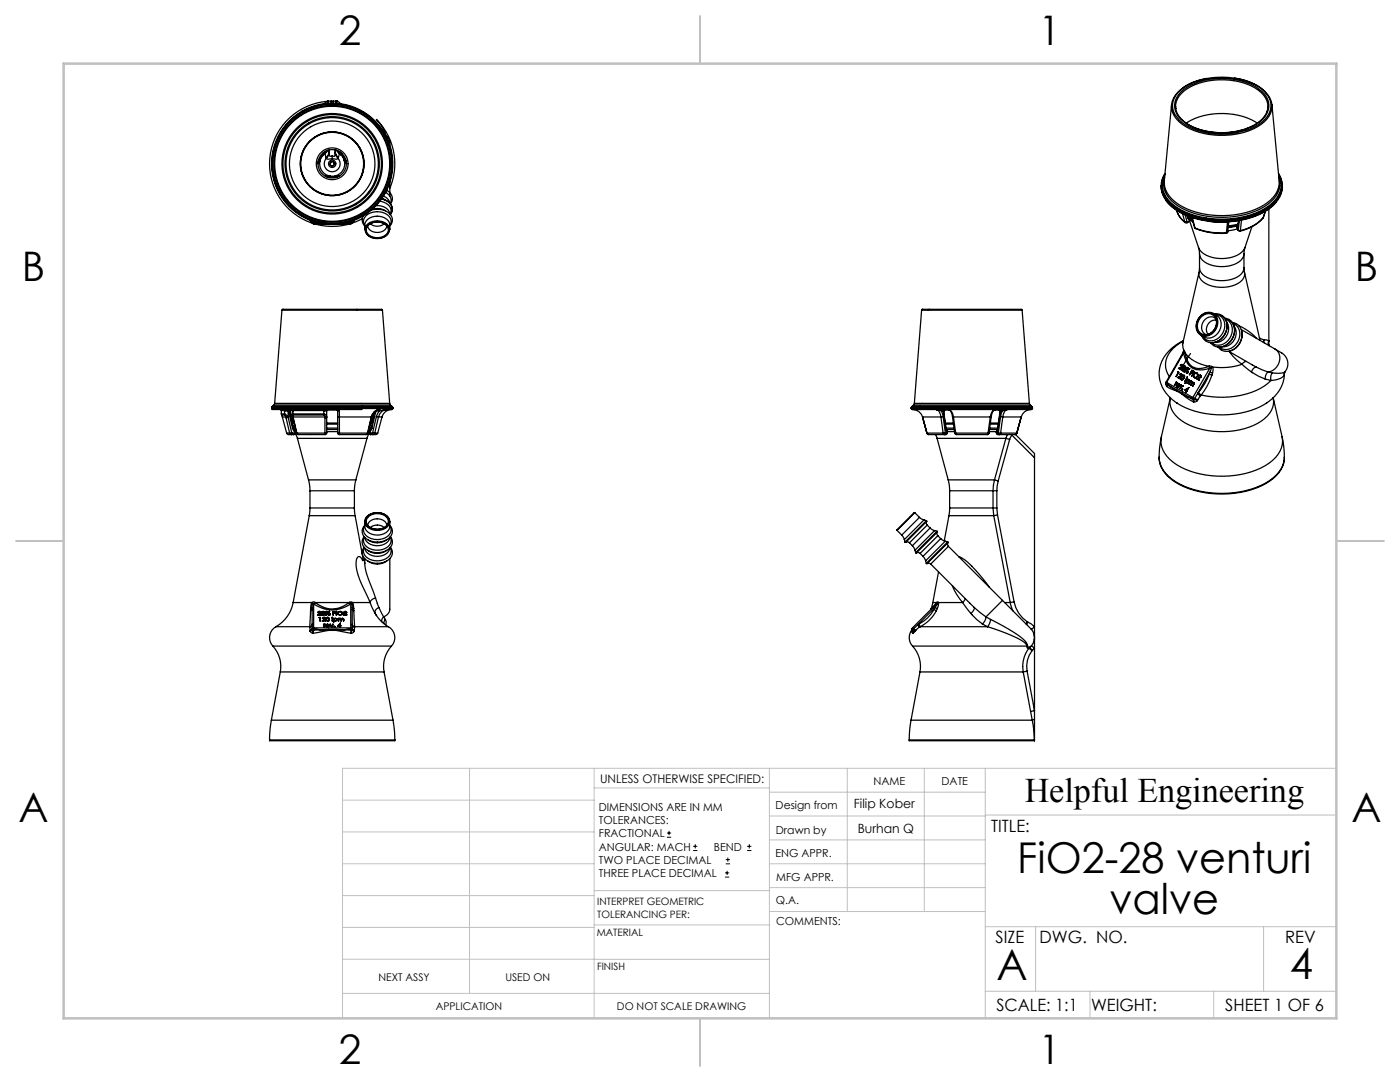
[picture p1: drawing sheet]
<svg xmlns="http://www.w3.org/2000/svg" width="279mm" height="216mm" viewBox="0 0 279 216" stroke-linecap="round" stroke-linejoin="round" font-family="sans-serif">
<g fill="none" stroke="#000" stroke-width=".2">
<path d="M133.1 167.1h.8M133.1 166.2h.8M133.5 165.8v.8M138.3 169.7h.9M138.3 168.9h.9M138.8 168.5v.8M144.7 175h.8M144.7 174.2h.8M144.8 172.4h.9M144.8 171.5h.9M145.1 173.8v.8M145.3 171.1v.8"/>
<path d="M149.1 169.7h.9M149.1 168.9h.9M149.5 168.5v.8"/>
</g>
<g fill="none" stroke="#c0c0c0" stroke-width=".2">
<path d="M68.4 159.7h50.2M93.7 153.3v44.9M118.6 153.3v49.9M118.6 157.2h34.9M153.5 153.3v49.9M153.5 158.1h43.1M169.1 153.3v28.6M184.5 153.3v28.6M196.6 153.3v49.9M266.7 153.3h-198.3v49.9M68.4 178.7h50.2M68.4 172.4h50.2"/>
<path d="M68.4 166h50.2M118.6 177.7h35.1M153.5 167.6h43.1M153.5 162.8h43.1M153.5 172.4h43.1M153.5 177.1h43.1M196.6 162.6h70.1M68.4 198.2h85.1M68.4 185.1h50.2M68.4 191.4h50.2M118.6 191.4h34.9M118.6 184.6h35.1"/>
<path d="M153.7 181.9h42.9M196.6 197.8h70.1M196.6 184.9h70.1M206.7 184.9v12.9M217.5 197.8v5.4M242.2 197.8v5.4M252.2 184.9v12.9"/>
</g>
<path d="M139.7 3.2v9.5M3.2 107.9h9.5M266.7 107.9h9.5M139.7 203.2v9.5" fill="none" stroke="#c0c0c0" stroke-width=".25"/>
<path d="M12.7 12.7h254v190.5h-254z" fill="none" stroke="#c0c0c0" stroke-width=".5"/>
<g fill="none" stroke="#000" stroke-width=".25">
<path d="M235.2 18.3a12.8 12.8 0 0 1 10-2.8 11.4 11.4 0 0 1 7.1 2.7 3.8 3.8 0 0 1-.6 6.3 14.7 14.7 0 0 1-15.8-.1 3.8 3.8 0 0 1-.7-6.1zM235.6 18.4a12.9 12.9 0 0 1 10.7-2.6 9 9 0 0 1 6.5 3.6 3.7 3.7 0 0 1-1.4 4.9 14.2 14.2 0 0 1-14.6 .4 4.2 4.2 0 0 1-2.3-4.4l.6-1.3zM236 17.6a4.9 4.9 0 0 0-2.2 3.3M240.8 15.6a11.1 11.1 0 0 0-4.7 1.9M246.5 15.6a10.7 10.7 0 0 1 5.6 2.3M252.1 17.9a4.4 4.4 0 0 1 1.7 3M63.6 32.2l-.1 .3M63.6 32.2l-.1 .1M63.9 32l-.3 .2M63.9 32.1l-.4 .5M64.4 30.6l-.3 .8-.6 .7M64.5 30.5l.1 .1"/>
<path d="M64.6 30.6l-.1 .3M64.6 30.6l-.2 .5M64.7 30.4l-.1 .2M64.8 30.3l-.2 .6M64.8 30.6a2.5 2.5 0 0 0-.4 3.7 2.5 2.5 0 0 0 3.8 0 2.5 2.5 0 0 0-.5-3.7M64.8 30.6l.3 .8M65 30.2l-.2 .4M65.1 31.4v.2M65.1 35.2h.3M65.1 31.6a1.59 1.59 0 0 0 .1 2.2 1.59 1.59 0 0 0 2.2 0 1.59 1.59 0 0 0 0-2.2M65.1 31.6l.3 .2 .9-.1M65.3 20.2a12.5 12.5 0 0 0-11.4 11 12.5 12.5 0 0 0 8.5 13.4"/>
<path d="M65.3 20.2l-.5 .5M65.4 35.2l-.1 .1M65.4 30l-.6 .6M65.5 20.2h.6M65.5 20.2l-.2 .4M65.5 20.2h-.2M65.5 20.2v.4M65.6 35.1l-.7 .1M65.7 35.1l-.3 .1M65.7 30a1.89 1.89 0 0 1-.6 1.4M65.7 29.9v.1M65.7 30v.5"/>
<path d="M65.7 30.5l-.2 .6-.4 .5M65.7 30.5l.1 .5a.33 .33 0 0 0 .5 .1M65.9 35.1l-.5 .1M66 33h.6M66.1 20.2h.4M66.1 20.2v.4M66.1 32.3l-.2 .5M66.3 31.1v.6M66.4 32.3l.3 .5M66.5 20.2h.6M66.5 20.2v.4M66.9 30.5l.2 .6 .3 .5"/>
<path d="M66.9 30.5l-.1 .7-.5-.1M66.9 30a1.89 1.89 0 0 0 .6 1.4M66.9 30v.5M66.9 29.9v.1M66.9 35.1l.3 .1zM67 35.1l.7 .1M67.1 20.2h.2M67.1 20.2l.2 .4M67.1 20.2v.4M67.1 35.3l-.8-.1-.9 .2M67.1 30l.6 .6M67.2 35.2l.1 .1"/>
<path d="M67.3 20.2l.4 .2 .2 .4M67.3 20.2h.1M67.4 31.6l-.2 .2-.9-.1M67.5 31.4l-.1 .2M67.5 30.2l.2 .4M67.6 35.2h-.4M67.7 30.6l-.2 .8M67.8 30.3l.2 .6M67.9 20.6l.1 .1M67.9 30.3l.1 .3M68 30.6l.1 .3M68 30.5v.1"/>
<path d="M68.2 30.6l.3 .8 .5 .7M68.6 31.9l.4 .3M68.7 32l.3 .2M68.7 32.1l.4 .5M69 32.2l.1 .2M69 32.2l.1 .1M73.6 38.4h-.1M76.1 39.7a2.19 2.19 0 0 1 2.1 2.6l-.3 .5M76.2 39.7a2.03 2.03 0 0 1 1.8 2.7l-.2 .3M76.2 39.6l.8 .3M76.5 39.1l.5 .3a1.65 1.65 0 0 1 .8 1.1M77 38.4a1.67 1.67 0 0 1 .9 2.2"/>
<path d="M77 27l.1 .1a1.74 1.74 0 0 1 .7 1.8M77 27.1a6.9 6.9 0 0 0-1.9-3.3 12.5 12.5 0 0 1 2.7 13.8M77.2 38a1.77 1.77 0 0 1 .7 2.7M77.8 36.4v2.7M231.7 37.1a5.7 5.7 0 0 0 3.1 4.8 18.5 18.5 0 0 0 18.5-.3 5.6 5.6 0 0 0 2.6-4.5M232.2 36.9v.1M232.4 35.3a4.6 4.6 0 0 0 2 5.3 16.9 16.9 0 0 0 13.2 2.4 10.2 10.2 0 0 0 7.5-4.6 4 4 0 0 0 .1-3.1M232.5 34.8a4.6 4.6 0 0 0 1.7 6.1 17.9 17.9 0 0 0 15.4 2 8.8 8.8 0 0 0 5.9-4.7 4.1 4.1 0 0 0-.3-3.4M232.5 34.7a4.5 4.5 0 0 0 1 5.8 16.3 16.3 0 0 0 13 3.2 12.3 12.3 0 0 0 8.5-4.2 4.3 4.3 0 0 0 .2-4.8M232.5 34.6a4.5 4.5 0 0 0-.8 2.5M233.8 20.9l-1.4 15.1a5.3 5.3 0 0 0 2.8 4.8 17.7 17.7 0 0 0 17 .1 5.5 5.5 0 0 0 3.1-4.7l-1.5-15.3M233.8 20.9a4.8 4.8 0 0 0 2.9 4.4 15.3 15.3 0 0 0 15-.5 4.5 4.5 0 0 0 2.1-3.9"/>
<path d="M234.6 21.2v.5M234.6 21.2a4.8 4.8 0 0 1 3.1-3.9 14.2 14.2 0 0 1 13.5 .7 4.1 4.1 0 0 1 1.8 3.2M234.6 21.2l.1 .4M234.6 21.7h.1M236.7 24.6a14 14 0 0 1 14.2 0M253 21.2a4.5 4.5 0 0 1-2.7 3.8 14.4 14.4 0 0 1-13.5-.4 4.3 4.3 0 0 1-2.1-3M253 21.2v.1M255.2 34.6a4.5 4.5 0 0 1-.9 6 16.3 16.3 0 0 1-13 3.3 12.5 12.5 0 0 1-8.7-4.2 4.6 4.6 0 0 1-.9-2.6M61.9 43.9v.1M61.9 44l.4 .4M61.9 44l.4 .3M62.1 44l.2 .4"/>
<path d="M62.2 44.1l.1 .2M62.3 44.3h.1M62.3 44.3v.1M62.3 44.3l.3 .3M62.3 44.3l.3 .2M62.3 44.1v.2M62.3 44.4l.3 .2M62.6 44.6l.6 .1M62.6 44.5v.1M62.6 44.2v.3M62.6 44.6l1.9 .1M62.6 44.5h1.3"/>
<path d="M62.6 44.6h.1M62.7 44.7a12.5 12.5 0 0 0 7.1 0M63.7 44.7h1.7M64.3 44.6h-.4l.5 .1M68.7 44.6l-.5 .1M68.7 44.5h1.3M68.9 44.7h-1.3M70 44.5v.1M70 44.2v.3M70 44.6l-1.9 .1M70 44.6h.1M70 44.6l-.6 .1"/>
<path d="M70.3 44.4l-.3 .2M70.3 44.3l-.3 .2M70.3 44.1v.2M70.3 44.3v.1M70.3 44.3h.1M70.4 44.1l-.1 .2M70.5 44l-.2 .4M70.7 44l-.4 .4M70.7 44l-.4 .3M70.7 43.9v.1M72.3 43.6l-2.1 1M72.5 43.1a1.62 1.62 0 0 0 .3 2"/>
<path d="M72.8 45a1.68 1.68 0 0 1 1.1-2.5 3.1 3.1 0 0 1 4.1 1.4v.6l-.2 .5M73.3 43.8a2.98 2.98 0 0 1 4.4 .6l.1 1.4a2.36 2.36 0 0 0-3-1.7 2.04 2.04 0 0 0-2 1.7 2.19 2.19 0 0 1 .5-2zM73.4 44.9a2.86 2.86 0 0 1 4.2 .6 1.74 1.74 0 0 1-1.9 2.1 2.2 2.2 0 0 1-2.8-1.8zM73.4 45.1a2.09 2.09 0 0 0 3.5 .6l.3-.6M73.4 45a2.73 2.73 0 0 1 4.1 .5 1.83 1.83 0 0 1-2 2 2.14 2.14 0 0 1-2.5-1.7zM73.5 45a2.59 2.59 0 0 1 4 .6 1.96 1.96 0 0 1-2.6 1.8 1.6 1.6 0 0 1-1.7-2.1zM73.9 44.6a2.15 2.15 0 0 0 2.8 0M74.1 41.9a3.5 3.5 0 0 1 4.1 1.5 1.66 1.66 0 0 1-.4 1.7M74.3 41.7l1.5-.1 1.2 .5M75.1 41a2.37 2.37 0 0 1 2.7 1.7M75.8 40.2a2.17 2.17 0 0 1 2.2 2.2l-.1 .4M232.7 40.1a12.1 12.1 0 0 0 8.4 4 16.8 16.8 0 0 0 12.7-2.8l.9-.9"/>
<path d="M234.8 42l.5 1.1 1.2 1.2M235 42.4l.4 .8 1.1 1.2M236 42.6l.5 1.7M236.5 44.3l.1 .2 .3-.1M236.5 42.9l.4 1.4M236.9 44.3h.1M236.9 44.3h-.4M236.9 43l.1 .5M237 44.3l-.1 .1M237 43.5l.2 .3M237.1 43.1l.1 .3 .8 .5M237.2 43.4v.4"/>
<path d="M237.2 43.4l-.1-.1-.1 .2M237.2 43.4l.2 .1M237.2 43.3l.2 .2M237.2 43.2l.7 .4M237.2 43.8l.2 .1M237.3 44.2l-.4 .2M237.3 44.1v.1M237.3 44.1l-.3 .2M237.4 43.5h.1M237.4 43.5v.4M237.4 44.1l1.8 5.3M237.4 44l-.1 .1"/>
<path d="M237.4 43.9v.1M237.5 43.7h.1M237.5 43.7l-.1 .2M237.5 43.8l-.2 .4M237.5 43.8l-.1 .2M237.5 43.8l.6 .5M237.5 43.7v.1M237.6 43.7l.4 .2M237.8 43.4l.6 2M237.9 43.4l.6 2.1M238.4 45.4l.2 .2M238.4 45.4l.1 .1"/>
<path d="M238.5 45.5a14.4 14.4 0 0 0 6.2 1M238.5 45.5l.1 .1M238.6 45.6a13.9 13.9 0 0 0 6.1 1M239.2 49.4l.2 1.2M239.2 49.4a4 4 0 0 0 3.5 2.1 6.3 6.3 0 0 0 5.4-1.5l.4-.6M239.3 54.4a2.29 2.29 0 0 0 1.8 2.4 6.7 6.7 0 0 0 6.8-.9 1.7 1.7 0 0 0 .5-1.5M239.3 54.4l-3.2 13.9M239.4 53.4l-.1 .9M239.4 50.6a2.96 2.96 0 0 0 2.8 2.4 5.8 5.8 0 0 0 5.8-1.5l.3-.9M239.4 53.4a2.96 2.96 0 0 0 2.8 2.4 5.8 5.8 0 0 0 5.8-1.5l.3-.9M239.4 50.6v2.8M241.3 44.2l1.8 .1h1.9"/>
<path d="M244.7 46.5v.1M245 44.3l-.3 2.2M245 46.3l-.3 .3M245 46.3l-.3 .2M245.2 44.3h-.2M245.2 44.3l-.2 2M246.9 45.4h.1M246.9 45.4l.1 .3M246.9 45.4l.1 .2M246.9 45.3v.1M247 45.6v.1M247 45.6l.1 .3"/>
<path d="M247 45.7l.1 .2M247 45.1l-.1 .2M247 45.1l-1.9 .3M247 45.7l-1.9 .3M247 45.3h-.1M247.1 45l-2 .3M247.1 45l-.1 .1M247.1 45l-.1 .3M247.1 44.9v.1M247.1 45.9h.1M247.1 44.7l-1.9 .4M247.1 45.9l.4 .2"/>
<path d="M247.1 45.9l.4 .1M247.2 44l-.1 1M247.3 44l-.2 1.9M247.8 43.9l-.3 2.1M248.3 50.6v2.8M248.3 53.4l.1 .9M248.4 54.4l3.1 13.5M248.5 49.4l-.2 1.2M249.8 45.2l-1.3 4.2M252.1 43.5a8.2 8.2 0 0 1-4.6 2.6v-.1M252.1 43.4a8.4 8.4 0 0 1-4.6 2.6M252.1 43.4v.1"/>
<path d="M252.1 43.3v.1M252.5 42.2l-.4 1.2M253.2 41.7v27.2M56.3 61.9l.2-.2h19.6l.2 .2M56.3 61.9h20M56.3 61.9l-1.5 18.6M76.3 61.9l1.5 18.6M183.9 61.9h20.1M183.9 61.9l-1.4 18.6M184.1 61.7l-.2 .2M184.1 61.7h19.7M203.8 61.7l.2 .2"/>
<path d="M204 61.9l1.4 18.6M232.7 76.4l.1 .1M232.7 76.4l.1 .3M232.7 76.6l.1 .5M232.7 76.2l.1 .1M232.7 76.2v.2M232.8 76.5v.2M232.8 76.5l.9 .7M232.8 76.7v.4M232.8 76.7l.9 .5M232.8 76.3v.2M232.8 76.3l5.3 3"/>
<path d="M232.8 77.1l2 .9M233.7 77.2l1.1 .6M233.7 77.2l1.1 .8M234.7 76.4v-.2l-.3 .7 .5-.5M234.7 76.4h.3M234.7 76.4h.1M234.8 78l1.1 .6M234.8 77.8v.2M234.8 77.8l1.1 .6M234.8 76.7a.27 .27 0 0 0 0 .4 .27 .27 0 0 0 .4 0h-.2M234.9 76.4h.1M234.9 77l.1 .3"/>
<path d="M235 77.1l.2 .1M235 76.4h-.1M235 76.7h-.2M235 76.5h.3l.1 .3M235 76.5l-.2 .2M235 76.5l.3 .1M235.2 74.3l-.5 .8 .5-.8-.1-.1 .1 .2M235.3 76.6l.1 .2M235.3 76.6v.3M235.3 76.6l-.3 .1 .4 .3M235.4 76.8v.2l-.5-.2 .1 .3M235.5 75.1l-.5 .2 .5 .3-.3-.3"/>
<path d="M235.5 75.1l.1 .1M235.5 77.5h.1M235.6 77.3l.5-.3-.6 .5M235.6 77.3v-.6l-.1 .8M235.6 77.3v.1M235.7 73.3l-.5 .2 .5 .3-.3-.3M235.7 73.3h.1M235.7 74.7l-.3 .1a.24 .24 0 0 1 .4-.2 .24 .24 0 0 1 0 .4M235.7 74.7l.1 .2M235.7 74.7l.2 .1M235.7 74.6h-.1M235.8 75.6l.1 .2"/>
<path d="M235.8 74.9l-.3 .2M235.8 74.9v.1M235.8 75.2l-.1 .4 .1 .2h.3l.2-.3M235.8 75.2l.2-.3h.3l.1 .2-.1 .4M235.8 75.2h.1M235.8 75.7l.1 .1M235.8 75l-.7 .4M235.9 78.6l2.3 1.6M235.9 78.6l1.2 .6M235.9 73.6a.28 .28 0 0 0 .1 .4 .28 .28 0 0 0 .4-.2M235.9 73.6h.1M235.9 75.2l-.1 .5"/>
<path d="M235.9 77.7h.1M235.9 72.8l-.3 .1a.24 .24 0 0 1 .4-.2 .24 .24 0 0 1 0 .4M235.9 72.8l.1 .3M235.9 72.8l.2 .2M235.9 78.4v.2M235.9 78.4l1.2 .8M235.9 72.8h-.1M235.9 73.8l.1 .2M235.9 73.6l.1 .3M236 73.1l-.3 .2M236 73.1h.1M236 77.7v.1"/>
<path d="M236 73.9l.2 .1M236 73.1l-.7 .4M236 77.7h.1M236.1 75.6l-.3 .1M236.1 75.6v.1M236.1 68.3l-.1 .3M236.1 68.3l-.1 .6 .3 1M236.1 73.4l-.2 .2M236.1 73.4l.1 .1M236.1 73.2a.24 .24 0 0 1 .4-.1 .24 .24 0 0 1 .1 .3M236.1 73.2v.2M236.1 73.2h.1"/>
<path d="M236.2 68.1a5.6 5.6 0 0 0-3.6 5.2l.2 .6 .6 1.3M236.2 68a7.6 7.6 0 0 0-4.9 6.9 7.2 7.2 0 0 0 3.6 5.6M236.2 70.2l-3.5 6M236.2 70.5h.1M236.2 70.5l-3.4 5.8M236.2 70.2v.3M236.2 70.2h.1M236.2 73.2l.1 .2M236.2 70.5a3.5 3.5 0 0 0 4 3.3l1.2-.3M236.2 73.4v.1M236.2 73.5l.2 .1M236.2 73.5l.1 .3"/>
<path d="M236.2 73.5l-.3 .1M236.2 75.4l-.1 .2M236.2 75.4l.1 .1M236.2 73.5h-.1M236.3 69.9l-.1 .3M236.3 69.9l-.3 .6M236.3 75l-.4 .2M236.3 75l-.1 .4M236.3 75l.1 .1M236.3 69.9l.2 .4M236.3 69.9h.1M236.3 73.4l.1 .1"/>
<path d="M236.3 73.8l-.3 .1M236.3 73.8h.1M236.4 74.9l-.2 .1M236.4 73.1l.2 .2M236.4 73.1l.1 .3M236.4 73.1l-.2 .1M236.5 77.8l.8-.5-.4 .8zM236.5 70.3l-.3 .2M236.5 70.3h.1M236.5 70.3a7.2 7.2 0 0 0 4.8 2.8M236.5 70.3a3.3 3.3 0 0 0 2.3 3.2l1.3-.1 1.2-.3M236.5 73.4h-.2"/>
<path d="M236.5 73.4h.1M236.5 73.1h-.2M236.6 73.4l-.3 .1 .1 .3M236.6 77.8l.3 .2M236.7 73.4l.2-.1 .2 .2M236.7 73.4l-.1 .1a.19 .19 0 0 0 .1 .2 .19 .19 0 0 0 .3-.1M236.7 73.4v.1M236.7 73.6l.1 .2M236.7 73.5l.1 .2M236.7 76.2a.31 .31 0 0 0 .3 .3 .31 .31 0 0 0 .3-.3M236.7 76.2l.3 .3M236.8 73.7h.1"/>
<path d="M236.8 74.2a.19 .19 0 0 1 .2-.2 .19 .19 0 0 1 .1 .3M236.8 74.2h-.1a.19 .19 0 0 0 .1 .3 .19 .19 0 0 0 .3-.2M236.8 74.2h.1M236.8 78l-.1 .2 .2-.2M236.8 76.1v.1M236.8 74.4l.1 .1M236.8 74.2l.1 .2M236.9 74.4h.1M236.9 73.4l.1 .1M236.9 73.4v.2M236.9 73.4l-.2 .1M236.9 75.2l-.4 1z"/>
<path d="M236.9 76.3l.2 .1M236.9 73.6l-.1 .1M236.9 73.6h.1M237 75.8a.31 .31 0 0 1 .4 0 .31 .31 0 0 1-.1 .4M237 75.8v-.2l-.5 .9 .2-.3M237 75.8h.1M237 73.4h-.1M237 74.1v.2M237 74.1l-.2 .1M237 74.1l.1 .1M237 73.5v.1M237 73.5h.1"/>
<path d="M237 74.3l-.1 .1M237 74.3h.1M237 73.5l.3 .1M237.1 79.2l.9 .3M237.1 79.2l.9 .5M237.1 74.1h-.1M237.1 73.5l.3 .1-1.1 .6 1-.6M237.1 73.5l.3 .1M237.1 77.6l-.3 .3M237.2 77.5l-.6 .4M237.2 75.8l.2 .2M237.2 75.8l.1 .4"/>
<path d="M237.2 75.8a.29 .29 0 0 0-.3 .2 .29 .29 0 0 0 0 .3M237.2 77.3h.1M237.3 73.6h.1M237.3 76.2l-.4 .1M237.3 76.2h.1M237.3 75.8h-.2M237.6 70.6l-1.6 2.5M237.7 76.1v-.1l-.4 .6 .3-.4h.2M237.7 76.1v.1M237.7 76.2h.1M237.8 74.3l-.1 .1M237.8 76.1h.1"/>
<path d="M237.8 76.1h-.1M237.8 76.1l.1 .1M237.8 76.5h.1M237.8 76.2v.3M237.8 76.2l.2 .1M237.9 73.9l-.5 .8 .3-.3 .3 .1-.3-.2M237.9 73.9l.3 .2-.3-.1-.2 .3M237.9 73.9v.1M237.9 76.2h-.1M237.9 76.2h.1M237.9 76.1l.1 .3M238 76.4h.3v.3"/>
<path d="M238 76.4h.1M238 79.5l.4 .1M238 79.5v.2M238 79.7l.2 .5M238.1 79.3l.3 .2M238.1 79.3l-.1 .2M238.2 74.4l-.3 .6zM238.2 76.7l-.2 .3 .3-.3M238.2 76.7h.1M238.2 76.4l-.3 .1-.2 .4 .1-.4M238.2 76.4v.3M238.2 76.4l.1 .1"/>
<path d="M238.2 76.4h.1M238.3 74.7a.44 .44 0 0 1 .6-.3 .44 .44 0 0 1 .1 .7M238.3 74.7a.44 .44 0 0 0 .1 .7 .44 .44 0 0 0 .6-.3M238.3 74.7h.1M238.3 74.2h.1M238.3 75.1l.2 .3M238.3 74.7v.3l.1 .3M238.4 79.6l.5 .4M238.4 79.6l-.2 .6M238.4 79.6l-.4 .1M238.4 74.2v.1M238.4 79.6l.6 .2"/>
<path d="M238.4 79.6h.1M238.4 74.2h.1M238.4 79.5l.6 .3M238.4 79.5v.1M238.4 75.3l.3 .1M238.8 74.5l.2 .2-.1 .4M238.8 74.5h-.3l-.2 .2M238.8 74.5l.3 .3M238.9 80l-.3 .2h-.4M238.9 75.1l-.2 .2h-.3M238.9 75.1h.1M239 74.5h-.4"/>
<path d="M239 79.8l-.1 .2M239 78.5l.6 .5M239 78.5l-.6 1M239 79.8h.1M239.2 78.3l.5 .5M239.2 78.3l-.2 .2M239.3 75.4l-.5 .2 .5 .3-.3-.3M239.3 75.4l.1 .1M239.5 63.3a1.84 1.84 0 0 1 2.5-.6 1.84 1.84 0 0 1 .7 2.4 2.1 2.1 0 0 1-3.4 1.3 2.33 2.33 0 0 1 .2-3.1zM239.5 63.1a1.97 1.97 0 0 1 2.6-.6 1.97 1.97 0 0 1 .8 2.6 2.27 2.27 0 0 1-3.8 1.3 2.61 2.61 0 0 1 .4-3.3zM239.5 63.2a1.89 1.89 0 0 1 2.5-.6 1.89 1.89 0 0 1 .8 2.5 2.18 2.18 0 0 1-3.6 1.2 2.5 2.5 0 0 1 .3-3.1zM239.6 74.9l-.3 .1a.24 .24 0 0 1 .3-.1 .24 .24 0 0 1 .1 .3"/>
<path d="M239.6 74.9v.3M239.6 74.9l.1 .2M239.6 79l-.6 .8M239.6 74.9h-.1M239.6 63.4a1.76 1.76 0 0 1 2.4-.6 1.76 1.76 0 0 1 .6 2.3 1.95 1.95 0 0 1-1.4 1.6 1.95 1.95 0 0 1-2-.7 2.39 2.39 0 0 1 .4-2.6zM239.6 75.2l-.3 .2M239.6 75.2h.1M239.7 75.2l-.8 .5M239.7 78.8l-.1 .2M241.3 73.1l.1 .4M241.3 74.7a12.2 12.2 0 0 1-2.1 3.6M241.3 74.7l.6 .1"/>
<path d="M241.3 73.1l.4-.1 .3 .2M241.3 73.1h.1M241.4 73.5l-3.3 5.8M241.4 73.5h.1M241.4 74.3l.6 .1M241.4 74.3l-2.4 4.2M241.4 74.3l-.1 .4M241.7 73.4l-.3 .1M241.7 73.4h.1M241.7 73.4l-.3 .9M241.9 74.8l-.9 2.1-1.3 1.9M242 73.2l-.3 .2"/>
<path d="M242 73.2h.1M242 73.2l.1 .6-.1 .6M242 74.4l-.1 .4M242.1 62.5a2.58 2.58 0 0 1 1.6 2.8 2.58 2.58 0 0 1-2.3 2.2 2.52 2.52 0 0 1-1.8-.6M242.3 62.6a2.28 2.28 0 0 1 2.5 3 3 3 0 0 1-4 2.5l-.7-.7-.3-.4M242.5 62.7a2.23 2.23 0 0 1 1.7 3.4 2.46 2.46 0 0 1-4.1 1.2l-.1-.2M242.6 63.6a1.9 1.9 0 0 0-2.1 .1 1.9 1.9 0 0 0-.7 2 1.36 1.36 0 0 0 1 1.1M242.7 63.9a1.82 1.82 0 0 0-1.7 .9 1.82 1.82 0 0 0 .1 1.9M243.8 63a3 3 0 0 1-1 5.2l-1.2 .2M244.4 63.5a2.57 2.57 0 0 1 1.5 4.1 2.57 2.57 0 0 1-4.3 .8M244.5 63.7a2.57 2.57 0 0 1 .6 4.2 2.27 2.27 0 0 1-3.3 .5M244.8 64.2a2.71 2.71 0 0 1-2.4 4.1"/>
<path d="M245.2 70.1l4.8 2.7M245.3 63.8a3 3 0 0 1-1 5.3l-1.2 .1M245.3 70.2l1.4 1.5 1.2 1M245.9 64.3a2.57 2.57 0 0 1 1.5 4.2 2.57 2.57 0 0 1-4.3 .7M246 64.5a2.57 2.57 0 0 1 .6 4.3 2.27 2.27 0 0 1-3.3 .4M246.3 65.1a2.71 2.71 0 0 1-2.4 4.1M247.2 65l2 1.1 1.6 1.4M247.7 65.8l6.8 3.9M247.8 65.9a3.4 3.4 0 0 1-2.4 4.2M247.9 72.7a12.8 12.8 0 0 1-5.9 .5M247.9 72.7l1.9 1.5M248.8 72.1l-.5 .2-.4 .4"/>
<path d="M249.8 74.2l1.4 .9 1.3 .5M249.9 72.8l.9 .5M250.8 73.3l2.3 .9M250.8 73.3a1.12 1.12 0 0 0-1 .9M251.3 67.4l.9 .4M252.2 67.8v.5M252.2 67.8h.1M252.3 67.8h.5l.4 .2-.1 .5 .1 .4M252.3 67.8v.6M252.5 75.6l1.2 .3M253.1 74.2a1.6 1.6 0 0 0-.6 1.4M253.1 74.2l.9 .2"/>
<path d="M253.2 68.9l.1 .1M253.2 68.9v.1M253.7 75.9a2.79 2.79 0 0 0 2.6-1.1v-.2a7.1 7.1 0 0 1-3.6 5.8M253.7 75.9a14.2 14.2 0 0 1-10.6 3.4l-3.4-.5M254 74.4a1.59 1.59 0 0 0-.3 1.5M254.5 69.7l.8 .4a2.64 2.64 0 0 1 1.1 4.1M254.5 69.7a2.6 2.6 0 0 1 .8 2.7 2.6 2.6 0 0 1-2.2 1.8M256.4 74.2a3.8 3.8 0 0 1-2.4 .2M256.5 74.2l-.2 .4M54.2 81.5l.2 .2h2.4M54.2 81.5h24.2M54.2 81.3h24.2"/>
<path d="M54.2 81.3v.2M54.3 81.2l-.1 .1M54.3 81.2h24M54.4 81.1l-.1 .1M54.4 81.1h23.8M54.7 80.8h23.2M54.7 80.8l-.3 .3M54.8 80.5l-.1 .3M54.8 80.5h23M55.9 81.7l.2 .2M56.1 82.6l.1 .2M56.1 81.9h.7"/>
<path d="M56.1 82.6h.7M56.1 81.9v.7M56.2 82.8l.1 .4M56.2 82.8h.7M56.3 83.2h.7M56.3 83.2l.9 3.2M56.6 81.7l.2 .2M56.8 82h.7M56.8 82.6l.1 .1M56.8 82.6l.1 .2M56.8 82v.6M56.8 81.9l.8-.2-.1 .3"/>
<path d="M56.8 81.9v.1M56.8 81.7h15.4M56.8 81.7h.1M56.9 82.8l.1 .4M56.9 82.7l.5 .4M56.9 82.7v.1M57 83.2l.1 .2M57.1 83.4l.7 3M57.2 86.4l.3 .3h.7M57.2 86.4h.6M57.4 83.1l-.4 .1M57.4 83.1l.1 .2"/>
<path d="M57.5 83.3l-.4 .1M57.5 82h.1M57.5 82v1.3M57.5 83.3l.7 3M57.6 82v.2M57.6 82.2l.8 3.2M57.7 81.9l.2 .1M57.7 82l.1 .1M57.7 82h-.1M57.7 82v.1M57.8 82.1l.7 3.3M57.8 82.1l-.2 .1"/>
<path d="M57.8 82.1l.2 .2M57.8 86.4l.4 .3M57.9 81.7l-.3 .3M58 81.7l-.3 .3M58.1 81.7l.2 .2M58.2 86.7h.4M58.2 86.3l-.4 .1M58.2 86.3l.1 .1M58.3 81.8h-.5l.7 2.6M58.3 86.4l-.1 .3M58.3 86.4h.5M58.3 81.7l.2 .2"/>
<path d="M58.3 81.9l.1 .1M58.3 81.9h.2M58.4 82h.1M58.4 82v.7M58.4 82.7v.5M58.4 82.7l.1 .1M58.4 82.7h.1M58.4 85.4l.2 .5M58.4 83.2h.1M58.4 83.2l.1 .1M58.5 82.8v.4M58.5 82.8h6.2"/>
<path d="M58.5 83.3v.1M58.5 83.3l.7 3.1M58.5 81.9h6.1M58.5 81.9v.1M58.5 82.6v.2M58.5 82.6h6.1M58.5 82.6l-.1 .1M58.5 82v.6M58.5 83.2h6.3M58.5 83.2v.2M58.5 85.4h.4M58.5 85.4l.2 .3"/>
<path d="M58.5 85.4h-.1M58.5 83.4l.7 3M58.5 84.4l.3 .2M58.5 84.4h.2M58.6 85.9l.3 .3M58.7 85.7h.3M58.7 86.7h-.1M58.7 85.7l.3 .3M58.7 85.7l-.1 .2M58.8 86.4l-.2 .3M58.8 84.8l-.3 .3M58.9 86.3l-.1 .1"/>
<path d="M58.9 86.3h.1M58.9 86.2v.1M58.9 86.5l.5 1M59 86l-.1 .2M59 86v.2M59 86.1h.1M59 86.2h-.1M59 86.3l-.1 .3-.3 .1M59 86.1v.2M59.2 86.4l.3 .3M59.2 86.4h.1M59.2 86.4h5.6"/>
<path d="M59.4 87.5h13.8M59.4 87.5l2.2 8.3M59.5 86.7h5.4M61.6 95.8l.3 2.1M61.6 95.8h9.4M61.9 97.9h8.8M61.9 97.9v3.5M64.6 81.7v.2M64.6 82.6l.1 .2M64.6 82h.6M64.6 82.6l.2 .1M64.6 82v.6"/>
<path d="M64.6 81.9l.9-.2-.3 .3M64.6 81.9v.1M64.7 82.8l.1 .4M64.8 82.7l.4 .4M64.8 82.7l-.1 .1M64.8 83.2l.1 .2M64.8 86.4l.1 .3M64.9 83.4l-.1 3M65.2 83.1l-.4 .1M65.2 83.1v.2l-.3 .1M65.2 84.6h2.2M65.2 86.3l-.4 .1"/>
<path d="M65.2 86.3l-.1 .3-.2 .1M65.2 85.4h2.2M65.2 85.7h2.2M65.2 86.1h2.2M65.2 84.4h2.2M65.2 82v4.3M65.3 81.8h2M67.2 81.7l.2 .3M67.4 83.1l.3 .1M67.4 82v1.1M67.4 86.3l.3 .1M67.4 86.3v.3l.3 .1"/>
<path d="M67.4 83.1v3.2M67.6 81.7l-.2 .3M67.6 81.7l.1 .1M67.7 81.8v1.4M67.7 83.2h6.4M67.7 83.2v3.2M67.7 86.4h5.6M67.7 86.4v.3M70.7 97.9v3.5M71 95.8l-.3 2.1M73.1 86.7h-5.4M73.2 87.5l-2.2 8.3"/>
<path d="M73.3 86.4l-.2 .3M73.4 86.4l-.3 .3M73.4 86.4h-.1M73.5 86.1h.1M73.6 86.3l.1 .3 .2 .1M73.6 86.3h.1M73.6 86.1v.2M73.6 86.2h.1M73.6 85.7h.3M73.6 86v.2M73.6 86l.1 .2M73.7 86.6l-.5 .9"/>
<path d="M73.7 85.4h.4M73.7 86.3l.1 .1M73.7 86.2v.1M73.8 86.4l.2 .3M73.8 86.4h.5M73.8 86.7h.2M73.9 85.7l-.3 .3M73.9 85.7l.1 .2M73.9 84.4h.2M74 85.9l-.3 .3M74 86.7h.4M74.1 84.4l-.3 .4 .3 .3"/>
<path d="M74.1 85.4l-.2 .3M74.1 85.4h.1M74.1 83.2l-.8 3.2M74.2 83.2h-.1M74.2 83.2l-.8 3.2M74.2 85.4l-.2 .5M74.3 86.4l.1 .3M74.4 86.3l-.1 .1M74.4 86.3l.4 .1M74.6 82.3l-.5 2.1M74.8 86.4l-.4 .3M74.8 86.4h.6"/>
<path d="M74.9 82h.1M75 82.2l-.2-.1-.7 3.3M75 82.2l-.8 3.2M75 82v.2M75 82h.7M75.1 83.1l.4 .1M75.1 83.1l-.7 3.2M75.4 86.4l-.3 .3h-.7M75.5 81.7a1.78 1.78 0 0 0-1.3 1.5M75.5 83.2h.7M75.5 83.2l-.7 3.2M75.6 81.8l.2-.1a1.83 1.83 0 0 0-1.7 1.5"/>
<path d="M75.6 81.7l.1 .3M75.7 82l-.6 1.1M76.2 83.2l-.8 3.2M77.1 81.7h-.2M77.2 81.7h1M77.2 81.7l-1.5 .3M77.2 81.7a1.79 1.79 0 0 0-1.7 1.5M77.8 80.5l.1 .3M77.9 80.8l.3 .3M78.2 81.7a2 2 0 0 0-2 1.5M78.2 81.1l.1 .1M78.3 81.2l.1 .1"/>
<path d="M78.4 81.5l-.2 .2M78.4 81.3v.2M181.9 81.5l.2 .2h23.7l.3-.2M181.9 81.5h24.2M181.9 81.3h24.2M181.9 81.3v.2M182 81.2l-.1 .1M182 81.2h24M182.1 81.1l-.1 .1M182.1 81.1h23.7M182.2 81.7a2.02 2.02 0 0 1 1.9 1.5M182.3 80.8h23.3"/>
<path d="M182.3 80.8l-.2 .3M182.5 80.5l-.2 .3M182.5 80.5h22.9M184.1 83.2h.1M184.1 83.2l.9 3.2M184.1 83.2h3.7M185 86.4l.3 .3h3.2M185 86.4h3.2M185 86.4h.1M186.7 86.7l.3 .8M186.9 81.7l.1 .1a1.49 1.49 0 0 1 .8 1.4M186.9 81.7l1 .3"/>
<path d="M186.9 81.7h.1M187 87.5h13.7M187 87.5l2.2 8.3M187.8 83.2l.4 3.2M187.9 82l.3 1.1M187.9 82h.4M188.1 81.7l-.2 .3M188.2 86.4l.3 .3M188.2 83.1l-.4 .1M188.2 83.1l.5 3.2M188.3 82v.2M188.3 82.2l.4 3.2"/>
<path d="M188.3 82h.1M188.3 82v.1M188.3 82.1l.5 3.3M188.3 82.1v.1M188.5 81.8h1M188.6 81.7l-.3 .3M188.6 84.4h1.7M188.7 81.7l-.4 .3M188.7 84.6h1.6M188.7 86.3v.1M188.7 86.3l-.5 .1M188.7 86.4l-.2 .3"/>
<path d="M188.7 86.4h.3M188.7 85.4l.2 .5M188.8 85.4h1.6M188.8 85.4l.1 .4M188.8 85.4h-.1M188.8 85.7h1.6M188.9 85.9l.1 .3M188.9 85.8l.1 .3M188.9 85.8v.1M189 86.4l-.2 .3h-.3M189 86.3v.1M189 86.1h1.5"/>
<path d="M189 86.1v.1M189 86.1l.1 .1M189.1 86.3h.1M189.1 86.2h.1M189.1 86.3l-.3 .4M189.1 86.1v.2M189.2 95.8l.3 2.1M189.2 95.8h9.3M189.3 81.7a1.03 1.03 0 0 1 .9 1l.1 .5M189.4 81.7l.5 .8 .2 .7M189.5 97.9h8.7M189.5 97.9v3.5"/>
<path d="M190.1 83.2h.2M190.1 83.2l.4 3.2M190.3 83.2h7.3M190.3 83.2l.4 3.2M190.5 86.4l.4 .3M190.5 86.4h.2M190.7 86.4h6.5M190.7 86.4l.2 .3M190.9 86.7h6.2M197.2 86.4l-.1 .3M197.4 86.4l-.3 .3M197.4 86.4h-.2"/>
<path d="M197.4 86.1h1.5M197.5 85.7h1.6M197.5 85.4h1.6M197.6 84.6h1.7M197.6 83.2l-.4 3.2M197.7 84.4h1.6M197.8 83.2h-.2M197.8 83.2l-.4 3.2M198.2 97.9h.7M198.2 97.9v3.5M198.4 81.8h1.1M198.5 95.8l-.3 2.1"/>
<path d="M198.5 95.8l.7 .2M198.5 81.7a1.98 1.98 0 0 0-.7 1.5M198.6 81.8h-.2M198.6 81.7a1.47 1.47 0 0 0-1 1.5M198.8 86.3l.4 .4M198.8 86.3h.1M198.9 86.2h.1M198.9 86.1l-.1 .2M198.9 86.1v.1M198.9 86.3v.1M198.9 86.2v.1M198.9 86.4l.2 .3h.4"/>
<path d="M198.9 86.4h.3M198.9 97.9v3.5M199 85.8l-.1 .3M199 85.8v.1M199 85.9l-.1 .3M199.1 85.4l-.1 .4M199.1 85.4h.1M199.2 85.4l-.2 .5M199.2 86.4l.3 .3M199.2 96l-.3 1.9M199.3 86.3l-.1 .1M199.3 86.3l.4 .1"/>
<path d="M199.6 82.1l-.5 3.3M199.6 82.1v.1M199.6 82v.1M199.6 82l-.3-.3 .3 .3M199.6 82h.1M199.6 82.2l-.4 3.2M199.6 82h.4M199.6 82v.2M199.7 83.1l.4 .1M199.7 83.1l-.4 3.2M199.7 86.4h3.2M199.7 86.4l-.2 .3"/>
<path d="M199.8 81.7l.2 .3M200 82l1.1-.3a1.45 1.45 0 0 0-1 1.5M200 82l-.3 1.1M200.1 83.2h3.7M200.1 83.2l-.4 3.2M200.7 87.5l.8 .2M200.7 87.5l-2.2 8.3M201 81.7h-.1M201.1 86.7l-.4 .8M201.5 87.7l-2.3 8.3M201.8 86.7l.2 .1M202 86.8l-.5 .9"/>
<path d="M202 86.8l4.5 4.5M202 86.7v.1M202 86.8h.1M202.1 86.7l-.1 .1M202.6 86.7h-3.1M202.7 86.7l3.8 3.8v.8M202.7 86.7h-.1M202.9 86.4h.1M202.9 86.4l-.3 .3M202.9 86.4l-.2 .3M203.8 83.2h.1M203.8 83.2l-.9 3.2"/>
<path d="M205.4 80.5l.2 .3M205.6 80.8l.2 .3M205.8 81.7a2.02 2.02 0 0 0-2 1.5M205.8 81.1l.2 .1M206 81.2l.1 .1M206.1 81.3v.2M206.5 91.3l-.1 56.5M231.3 91.2a6 6 0 0 0 3.3 4.9 19.2 19.2 0 0 0 18.7-.2 5.8 5.8 0 0 0 3-4.7 5.6 5.6 0 0 1-3 4.9 19.2 19.2 0 0 1-18.7 .1 6 6 0 0 1-3.3-5zM231.8 87.1l1.8-7.7a4.4 4.4 0 0 0 2.2 4.5 15.8 15.8 0 0 0 15.9 .1 4.5 4.5 0 0 0 2.4-4.6l1.8 7.7M231.8 87.1a4.9 4.9 0 0 0 2.3 5.1 18.3 18.3 0 0 0 15.7 1.9 9 9 0 0 0 5.9-4.7 4.1 4.1 0 0 0 .2-2.3M231.8 87.1l-.4 2.4-.1 1.7M234.8 80.4l.1 .1"/>
<path d="M252.8 80.4a18.2 18.2 0 0 1-17.9 .1M252.8 80.4h.1M255.8 87.1l.4 1.8 .1 2.3M61.7 102.9h9.2M61.7 102.9l-3.2 17.3M61.9 101.4l-.2 1.5M61.9 101.4h8.8M70.7 101.4l.2 1.5M70.9 102.9l1.6 8.9M72.4 111.9l-.3-.6-.4-.2a1.09 1.09 0 0 0-.6 1.2 16.4 16.4 0 0 0 2.3 6.8l.5 1.1M72.7 107.1a1.86 1.86 0 0 0 1.2 2.9 3.5 3.5 0 0 0 4.3-1.3 1.6 1.6 0 0 0-.3-1.6M72.7 109.2a1.86 1.86 0 0 0 1.2 2.9 3.5 3.5 0 0 0 4.3-1.3 1.6 1.6 0 0 0-.3-1.6"/>
<path d="M72.7 107.1a1.84 1.84 0 0 0 1.6 2.6 2.98 2.98 0 0 0 3.7-1.5l-.1-1.1M72.7 109.3a1.84 1.84 0 0 0 1.6 2.5 2.98 2.98 0 0 0 3.7-1.5l-.1-1M72.8 111.8h-.5M72.8 104.8a1.75 1.75 0 0 0 .6 2.9 3.5 3.5 0 0 0 4.8-1.2 1.66 1.66 0 0 0-.4-1.7M72.8 104.1a2.36 2.36 0 0 0 3 1.7 2.04 2.04 0 0 0 2-1.7M72.8 104.1a2.21 2.21 0 0 0 2.5 2.7 2.21 2.21 0 0 0 2.5-2.7M72.8 104.9a1.68 1.68 0 0 0 1.1 2.5 3.1 3.1 0 0 0 4.1-1.4v-.6l-.2-.5M72.8 111.5v.9M72.8 107.2a2.7 2.7 0 0 0 4.2 1.2 1.64 1.64 0 0 0 .8-1.2M72.8 109.4a2.7 2.7 0 0 0 4.2 1.2 1.64 1.64 0 0 0 .8-1.2M72.8 112.4a11.9 11.9 0 0 0 1.4 4.8l.8 2.1M72.8 112.3v.1"/>
<path d="M73.4 103a2.86 2.86 0 0 1 4.2 .5 1.74 1.74 0 0 1-1.9 2.2 2.2 2.2 0 0 1-2.8-1.9zM73.4 107.7a3.2 3.2 0 0 0 3.8 0M73.4 109.8a3.2 3.2 0 0 0 3.8 0M73.4 111.9a3.2 3.2 0 0 0 3.8 0M73.4 104.8a2.09 2.09 0 0 1 3.5-.6l.3 .6M73.4 103a2.73 2.73 0 0 1 4.1 .6 1.65 1.65 0 0 1-1.6 2 2.23 2.23 0 0 1-2.9-1.7zM73.5 103.2a2.59 2.59 0 0 1 4 .5 1.96 1.96 0 0 1-2.6 1.9 1.6 1.6 0 0 1-1.7-2.2zM73.9 105.3a2.15 2.15 0 0 1 2.8 0M75 119.3a1.21 1.21 0 0 0-1.1 .9M75 119.3l.6 1.9M75.3 102.3a2.26 2.26 0 0 1 2.5 1.8M75.3 102.3a2.26 2.26 0 0 0-2.5 1.8"/>
<path d="M77.8 111.5v10.3l-.3 .6-.9 .7M179 105.8l1 1M180 106.8l.5 .9M180.5 107.7l.1 .5M180.6 108.2h.2M180.8 108.2l.3-.1 .4 .2M181.5 108.3l.6 .6M182.1 108.9l.5 .9M182.6 102.3l-3.5 3.4-.1 .1M182.6 102.3l-3.6 3.5M182.6 102.3l.9 .9M182.6 109.8l.1 .5"/>
<path d="M182.7 110.3h.2M182.9 110.3h.4l.3 .1M183.5 103.2l.9 .6M183.5 103.2l-3.5 3.6M183.6 110.4l.6 .6M184.2 111l.5 .9M184.4 103.8l-3.9 3.9M184.4 103.8l.5 .1M184.7 111.9l.2 .5M184.9 112.4l.1 .1M184.9 103.9l.1 .1M184.9 103.9l-4.3 4.3"/>
<path d="M185 104l-.1 .4 .1 .4M185 104l-4.2 4.2M185 112.5l.4-.1 .3 .2M185 104.8l-3.5 3.5M185 104.8l.6 .6M185.6 105.4l.9 .5M185.6 105.4l-3.5 3.5M185.7 112.6l8.7 8.6M186.5 105.9l-3.9 3.9M186.5 105.9l.5 .1M187 106l.1 .2M187 106l-4.3 4.3"/>
<path d="M187.1 106.2l-.1 .3 .2 .4M187.1 106.2l-4.2 4.1M187.2 106.9l-3.6 3.5M187.2 106.9l.5 .6M187.3 114.1l-1.1 6.1M187.7 107.5l.9 .5M187.7 107.5l-3.5 3.5M188.6 108l-3.9 3.9M188.6 108l.5 .1M189.1 108.1l.1 .2M189.1 108.1l-4.2 4.3M189.2 108.3l-.1 .4 .2 .3"/>
<path d="M189.2 108.3l-4.2 4.2M189.3 109l-3.6 3.6M189.3 109l10.8 10.8M189.4 102.9h8.9M189.4 102.9l-1 5M189.5 101.4l-.1 1.5M189.5 101.4h8.7M190.1 116.9l.8 1.6 1.2 1.7M191.3 111.1a7.9 7.9 0 0 1 3.4 2.7l2.8 3.4M192.6 119.4l-.5 .8M198.2 101.4h.7M198.2 101.4l.1 1.5"/>
<path d="M198.3 102.9l3.3 17.3M198.9 101.4l.2 1.3M199.1 102.7l-.8 .2M199.1 102.7l3.3 17.4M200.1 119.8l5.6 5.6M200.1 119.8l-3.3 3.3M54.5 128.9a6 6 0 0 1 1.4 5.2M54.5 128.9h23.6M55.1 125.1a2.5 2.5 0 0 0-.6 3.8M55.1 125.1h6.7M55.9 134.1h20.7M55.9 134.1l-1.7 9.6"/>
<path d="M58.5 120.2a7 7 0 0 1-3.4 4.9M58.5 120.2h3.8M61.8 125.1v.1M61.8 125.2l.1 .6M61.9 125.8v.1M61.9 125.9v.1M61.9 126l.6 .4M62 121.9l-.2 3.2M62 121.4v.5M62.2 120.3l-.2 1.1M62.2 120.3l.2 .1M62.3 120.2l-.1 .1"/>
<path d="M62.3 124.7l-.1 .3-.4 .2M62.3 124.5l-.1 .4-.4 .2M62.3 121.6l-.3 .3M62.3 121.2l-.3 .2M62.3 121.2v3.5M62.3 124.7v.8M62.3 125.5l-.4 .4M62.3 125.5l-.4 .3M62.3 125.5v.1M62.3 125.5h.1M62.3 125.6l.3 .1M62.3 125.6l.2 .8"/>
<path d="M62.3 125.6l-.4 .4M62.4 120.4l-.1 .8M62.4 120.4l.2 .1M62.4 120.4h.1M62.6 125.7l-.1 .7M62.6 125.5v.2M62.6 125.3v.2M62.6 125.5h-.3M62.6 125.3l-.3 .2M62.6 125.5l1.3 .2M62.6 125.3h7.4M62.6 120.5v4.8"/>
<path d="M62.6 120.5h.1M62.6 120.5a6.3 6.3 0 0 0 7.3 0M62.9 120.2l-.3-.1-.3 .1M62.9 120.2l-.3 .3M62.9 120.2h.1M62.9 120.2a5.1 5.1 0 0 0 6.8 0M62.9 120.2h6.8M63.6 122.7h.1M63.7 123.2h.2v.7l-.1-.6zM63.7 122.1l.2 .1M63.7 122l.3 .1v.2l-.4 .4M63.7 122l-.3 .2 .3-.1"/>
<path d="M63.7 122v.1M63.8 122.4l-.4 .3h.6h-.4M63.8 122.4v.1M63.8 123.3h.1M63.9 125.7h-1.3M63.9 125.7l1.6 .1M63.9 122.2l.1 .1M63.9 122.2l-.1 .2M63.9 122.2v.2M64.2 122.5l.3 .2M64.2 122.5v.1M64.2 122.5v.2"/>
<path d="M64.3 122.2l-.1 .1M64.3 122.2l.2 .1M64.3 122.2v.1M64.3 122.3a.2 .2 0 0 0-.2 .2 .2 .2 0 0 0 .2 .2h.2M64.3 122.3v.1M64.5 122.1l.2 .1M64.5 122.1l-.2 .1M64.5 122.7h.1M64.5 122.3v.1M64.5 122l.3 .2-.2 .1M64.5 122l-.3 .1 .1 .2M64.5 122v.1"/>
<path d="M64.5 122.4l.2 .1M64.5 122.4l-.3 .1M64.5 123.9h.1M64.5 123.8v.1M64.6 124.7h.1M64.6 122.3a.22 .22 0 0 1 .2 .3 .22 .22 0 0 1-.3 .1M64.6 122.3v.1M64.7 123.3l.2 .1M64.7 123.2l.2 .1 .1 .2-.5 .3M64.7 123.2l-.4 .2 .4-.1M64.7 123.2v.1M64.7 122.2v.1"/>
<path d="M64.7 122.2l-.2 .1M64.7 123.6l-.4 .3h.7l-.5-.1M64.7 123.6v.1M64.7 122.5l-.2 .2M64.7 122.5l.1 .1M64.7 122.5v.2M64.8 124.6h.1M64.8 124.6h-.1M64.9 124.6l-.2 .1-.1 .4v-.5l.1 .2M64.9 123.4v.1M64.9 123.4l-.2 .2M65 122.2l.1 .1"/>
<path d="M65 122.2l.1-.1 .2 .1M65 122.2v.1M65 122.2h-.1M65.1 123.6v.2l.3 .1M65.1 124.7l-.1 .3 .4 .1M65.1 124.8l-.1 .1M65.1 124.7v.3M65.1 124.8h.5M65.1 124.8h.1M65.1 122a.17 .17 0 0 0-.2 .2 .17 .17 0 0 0 .2 .1M65.1 122h.1M65.1 122v.1"/>
<path d="M65.1 122.3h.1M65.2 123.5l.2 .3M65.2 123.5v.3M65.2 123.4l-.1 .3v-.1M65.2 122h.2M65.2 122v.1M65.3 122.2h.1M65.3 122.2l-.2 .1M65.3 122.2v.1M65.3 122.1v.1l-.2 .1M65.3 122.1v.1M65.3 125v.1"/>
<path d="M65.4 124.6l.3 .1M65.4 124.6l-.3 .1M65.4 124.6h.1M65.4 124.6l-.3 .2M65.4 124.6l.2 .2M65.4 123.2a.37 .37 0 0 1 .3 .3 .37 .37 0 0 1-.3 .4M65.4 123.2l-.3 .1v.3M65.4 123.2v.1M65.4 122v.1M65.4 123.3l-.2 .2M65.4 123.3l.3 .2M65.4 123.8v.1"/>
<path d="M65.5 125.6v.2M65.5 125.6h1.6M65.5 125.6l-1.6 .1M65.5 125.8l-3 .6M65.5 125.8h1.6M65.5 122.6l.2 .1M65.5 122.6v.1M65.6 122.6h-.1M65.6 124.9l-.2 .2M65.6 124.9l-.3 .1M65.6 124.9v.1M65.6 123.7l-.2 .1"/>
<path d="M65.6 123.4l.1 .3M65.6 122.1h-.3M65.6 122.1v.1M65.7 124.7v.1h-.6l.2 .2M65.7 124.7v.1M65.7 123.5l-.1 .2M65.7 123.5l-.1 .4v-.2M65.7 122.1h-.1M65.7 122.5l.1 .1M65.7 122.5l-.2 .1M65.7 122.7h.1M65.7 122.4a.17 .17 0 0 0-.2 .2 .17 .17 0 0 0 .2 .1"/>
<path d="M65.7 122.4a.18 .18 0 0 1 .2 .2 .18 .18 0 0 1-.2 .1M65.7 122.4v.1M65.7 122h-.3M65.7 122l-.7 .8 .6-.7M65.7 122v.1M65.8 122.6h.1M65.8 122.6l-.1 .1M65.8 122.6v.1M65.9 124.7h.1M65.9 124.6l.3 .3M65.9 124.6l.3 .5M65.9 124.6v.1"/>
<path d="M66.2 125.1h.1M66.2 124.9v.2M66.3 123.2l.1 .7zM66.3 123.3h.1M66.4 124.6l-.2 .3M66.4 124.6l-.2 .5M66.4 124.6v.1M66.4 124.7h.1M66.5 122h.4l-.4 .1v.6zM66.5 122.2h.1M66.5 122.3h.4l-.4 .1M66.6 123.4l.1 .7z"/>
<path d="M66.6 123.5h.1M66.7 123.8l.3 .1M66.8 125v.1M67 123.4a.22 .22 0 0 0-.3 .2 .22 .22 0 0 0 .3 .2M67 123.4l.2 .2M67 123.4h.1a.27 .27 0 0 1 .2 .3 .27 .27 0 0 1-.3 .2M67 123.4l-.3 .1M67 123.4h.1M67 123.8v.1M67.1 125.8l3 .6M67.1 125.6v.2M67.1 125.6l1.6 .1"/>
<path d="M67.1 122.2l.1 .5zM67.1 122.3h.1M67.1 122v.1M67.2 123.6l.1 .1M67.2 123.6l-.2 .2M67.2 123.6v.2M67.5 122.4l.1 .2 .3 .1M67.5 122.4v.2M67.5 122.3l-.1 .2M67.5 123.5h.1M67.5 124.8h.3M67.5 124.9h.1"/>
<path d="M67.5 124.8v.1M67.7 123.4l-.1 .1M67.7 123.4v.1M67.8 123.4l-.2 .1-.1 .4v-.5l.1 .2M67.8 123.4l.2 .1v.4l.2-.4 .1-.1M67.9 123.4l.2 .1M67.9 123.4h-.2M67.9 123.4h.1M67.9 122a.39 .39 0 0 0-.5 .4 .39 .39 0 0 0 .5 .3M67.9 122a.39 .39 0 0 1 .5 .4 .39 .39 0 0 1-.5 .3M67.9 122v.1M67.9 122.1h.3l.1 .3"/>
<path d="M67.9 122.1l-.3 .1-.1 .2M67.9 122.7h.1M67.9 124.4v.7l-.1-.6-.3 .3M67.9 124.4h.1M67.9 124.4l-.5 .5h.4M67.9 124.5l-.1 .1M67.9 124.5h.1M67.9 124.8h.1l-.1 .1M68.1 123.5v.1h-.1M68.3 122.3l.1 .1M68.3 122.4l-.1 .2-.3 .1M68.3 122.4v.2"/>
<path d="M68.4 123.4l.2 .1v.4l-.1-.4-.2-.1M68.4 123.4l-.3 .1M68.4 123.4h.1M68.5 123.6l.1 .2M68.7 125.7l-1.6 .1M68.7 125.7h1.3M68.7 122.7h.1M68.9 122.1l.2 .1M68.9 122l.3 .1v.2l-.5 .4M68.9 122l-.3 .2 .3-.1M68.9 122v.1M68.9 122.4l-.4 .3h.7h-.5"/>
<path d="M68.9 122.4v.1M69.1 122.2l.1 .1M69.1 122.2l-.2 .2M69.1 122.2v.2M69.7 120.2l.2 .3M69.7 120.2l.3-.1 .3 .1M69.7 120.2l.3 .3M69.7 120.2h.1M70 125.5v.2M70 125.3v.2M70 125.5h.3M70 125.3l.7 .5"/>
<path d="M70 125.5l-1.3 .2M70 120.5h-.1M70 120.5v4.8M70 125.7l.1 .7M70.2 120.4l-.2 .1M70.2 120.4h.1M70.2 120.4l.1 .8M70.3 125.6l-.3 .1M70.3 125.6l-.2 .8M70.3 125.6l.4 .4M70.3 125.5l.4 .4M70.3 125.5v.1"/>
<path d="M70.3 124.7l.1 .3 .4 .2M70.3 124.5l.1 .4 .4 .2M70.3 121.6l.3 .3M70.3 121.2l.3 .2M70.3 121.2v4.3M70.3 120.2h3.6M70.3 120.2l-.1 .2M70.3 120.2v.1M70.3 120.3l.3 1.1M70.3 120.3l-.1 .1M70.6 121.4v.5M70.6 121.9l.2 3.2"/>
<path d="M70.7 126l-.6 .4M70.7 125.9v.1M70.7 125.8v.1M70.8 125.2l-.1 .6M70.8 125.1h6.7M70.8 125.1v.1M73.9 120.2l1 2.2M74.9 122.4l.1 .2M75 122.6a7 7 0 0 0 2.5 2.5M75 122.6l.1 .2M75.6 121.2l1 1.9M75.6 121.2a.99 .99 0 0 0-.7 1.2"/>
<path d="M76.6 123.1l-.4 .5v.5M76.6 123.1l.3 .5M76.6 134.1l1.8 9.6M76.9 123.6l.2 .4-.1 .7M76.9 123.6l-.2 .4-.1 .5M77.5 125.1a2.5 2.5 0 0 1 .6 3.8M78.1 128.9a6 6 0 0 0-1.5 5.2M181.9 125.8h.1M181.9 125.8l.1 .4 .2 .2M182 125.6a2.67 2.67 0 0 0 .1 3.3M182 125.6l-.1 .2M182 125.6v.1"/>
<path d="M182 125.7l-.1 .1M182 125.7h.1M182 125.5h.3M182 125.5l.1 .2M182.1 125.7l.1 .7M182.1 125.3l.2 .2M182.1 125.3l-.1 .2M182.1 128.9a6 6 0 0 1 1.5 5.2M182.1 128.9h22.8M182.2 125.6l.4 .4M182.2 125.6v.8M182.2 125.6l-.1 .1"/>
<path d="M182.3 125.5l.4 .4M182.3 125.5l-.1 .1M182.3 125.5l.4 .3M182.3 125.5h.1M182.6 126l-.4 .4M182.7 125.9l-.1 .1M182.7 125.8v.1M183.1 124.7l.4 .5M183.1 124.7l-.8 .8M183.4 124.5l.3 .6M183.4 124.5l-.3 .2M183.5 125.2l-.8 .6"/>
<path d="M183.6 134.1h20.6M183.6 134.1l-1.8 9.6M183.7 125.1h13.4M183.7 125.1l-.2 .1M185.8 121.5h.1M186.2 120.2l-.4 1.3M186.2 120.2h.7M186.4 121.6a7.1 7.1 0 0 1-3 2.9M186.4 121.6l.5 .3M186.6 121.2l.5 .2M186.6 121.2l-.2 .4M186.6 121.2l-3.5 3.5"/>
<path d="M186.9 121.9a7.6 7.6 0 0 1-3.2 3.2M186.9 120.5l-4.8 4.8M186.9 120.2l-.1 .3M186.9 120.2l-1.1 1.3M187 120.2l.2-.1 .1 .1M187 120.2l-.1 .3M187 120.2h-.1M187.1 121.4l-.2 .5M187.1 120.4l-.5 .8M187.1 120.4l-.2 .1M187.1 120.4h.1M187.3 120.2h4.8"/>
<path d="M187.3 120.2v.1M187.3 120.3l-.2 1.1M187.3 120.3l-.2 .1M192.1 120.2l1.7 2.2M193.8 122.4l1.1 1.2 1.1 .9M194.4 121.2l2.4 1.9M194.4 121.2a1.51 1.51 0 0 1-.6 1.2M196 124.5l1.1 .6M196.8 123.1a1.99 1.99 0 0 1-.8 1.4M196.8 123.1l.9 .5M197.1 125.1a22.4 22.4 0 0 1 7.6 3.3l.2 .5M197.7 123.6l2 1a16.3 16.3 0 0 1 5.2 3.7l.2 .5"/>
<path d="M197.7 123.6l-.2 .8-.4 .7M200.5 120.2h1.1M201.6 120.2l.5 1.7M202.4 120.1l-.8 .1M202.4 120.1a6.2 6.2 0 0 0 2.6 4M204.2 134.1l1.5 7.9M204.9 128.9l.1 .4h.3M205 133.9l-.8 .2M205 133.9l1.5 7.9-.8 .2M205 124.1l-.2 .4M205 124.1h.1M205.1 128.8l.1 .3 .3 .1"/>
<path d="M205.1 128.8l-.2 .1M205.1 124.1l.7 .4 .7 .6-.7 .5M205.1 124.1l-.2 .5M205.3 129.3a6 6 0 0 0-1.1 4.8M205.3 129.3l.7 .5M205.5 129.2l.5 .6M205.5 129.2l-.2 .1M205.7 125.4l.1 .2M205.8 125.6l.5 .6 .1 .7M205.8 128.8l.7 .6-.5 .4M205.8 128.8l-.3 .4M206 129.8a5.2 5.2 0 0 0-1 4.1"/>
<path d="M206 129.8h.1M206.4 126.9v.6M206.4 127.5l-.1 .7-.5 .6M206.4 127.5l.1 .1M206.5 126.8l-.1 .1M53.8 147.6v.2h25v-.2M53.8 147.6h25M54.2 143.7l-.4 3.9M54.2 143.7h24.2M78.4 143.7l.4 3.9M181.5 147.6v.2h24.9M181.5 147.6h24.9"/>
<path d="M181.8 143.7l-.3 3.9M181.8 143.7h24.2M205.7 142l.3 1.7M206 143.7l.4 3.9M206.4 147.6h.1M206.4 147.6v.2M206.5 143.6l-.5 .1"/>
<circle cx="66.3" cy="32.7" r="11.9"/>
<circle cx="66.3" cy="32.7" r="8.5"/>
<circle cx="66.3" cy="32.7" r="2.83"/>
<circle cx="66.3" cy="32.7" r=".44"/>
<circle cx="66.3" cy="32.7" r="9.4"/>
<circle cx="66.3" cy="32.7" r="9.2"/>
<circle cx="66.3" cy="32.7" r="11.5"/>
<circle cx="66.3" cy="32.7" r="11.6"/>
<circle cx="66.3" cy="32.7" r="12"/>
<circle cx="66.3" cy="32.7" r="3.2"/>
<circle cx="66.3" cy="32.7" r="12.1"/>
<circle cx="66.3" cy="32.7" r="10"/>
<circle cx="66.3" cy="32.7" r=".74"/>
<circle cx="66.3" cy="32.7" r="6.4"/>
<circle cx="66.3" cy="32.7" r="6.3"/>
<circle cx="66.3" cy="32.7" r="9.8"/>
<circle cx="238.3" cy="74.2" r=".07"/>
</g>
<g font-size="8.5">
<text x="203" y="174.2">FiO2-28 venturi</text>
<text x="221.4" y="182.3">valve</text>
<text x="198.9" y="195.5">A</text>
<text x="257.4" y="195.4">4</text>
</g>
<g font-size="8.1">
<text x="67.6" y="8.9">2</text>
<text x="207.3" y="8.9">1</text>
<text x="4.4" y="56.2">B</text>
<text x="270.4" y="56.2">B</text>
<text x="3.7" y="164.1">A</text>
<text x="269.7" y="164.1">A</text>
<text x="67.6" y="212.4">2</text>
<text x="207.3" y="212.4">1</text>
</g>
<text font-size="6.9" x="204.5" y="160.1">Helpful Engineering</text>
<g font-size="3.4">
<text x="197.8" y="166">TITLE:</text>
<text x="198.7" y="188.1">SIZE</text>
<text x="207.5" y="188.1">DWG. NO.</text>
<text x="256.5" y="188.2">REV</text>
<text x="198.8" y="201.7">SCALE: 1:1</text>
<text x="217.7" y="201.8">WEIGHT:</text>
<text x="244.5" y="201.7">SHEET 1 OF 6</text>
</g>
<g font-size="2.5">
<text x="170.4" y="161.3">Filip Kober</text>
<text x="171.2" y="166.3">Burhan Q</text>
</g>
<text font-size="2.4" x="119.8" y="156.2">UNLESS OTHERWISE SPECIFIED:</text>
<g font-size="2.2">
<text x="119.5" y="161.8">DIMENSIONS ARE IN MM</text>
<text x="154.8" y="161.4">Design from</text>
<text x="174.3" y="156.7">NAME</text>
<text x="187.9" y="156.7">DATE</text>
<text x="119.5" y="164.4">TOLERANCES:</text>
<text x="119.5" y="167.1">FRACTIONAL</text>
<text x="154.9" y="166.3">Drawn by</text>
<text x="119.5" y="169.7">ANGULAR: MACH</text>
<text x="119.5" y="172.4">TWO PLACE DECIMAL</text>
<text x="142.5" y="169.7">BEND</text>
<text x="154.8" y="171">ENG APPR.</text>
<text x="119.5" y="175">THREE PLACE DECIMAL</text>
<text x="154.9" y="175.7">MFG APPR.</text>
<text x="154.9" y="180.4">Q.A.</text>
<text x="154.9" y="184.6">COMMENTS:</text>
</g>
<g font-size="2.1">
<text x="75.5" y="195.7">NEXT ASSY</text>
<text x="100.9" y="195.7">USED ON</text>
<text x="86.9" y="201.5">APPLICATION</text>
<text x="123.1" y="201.6">DO NOT SCALE DRAWING</text>
</g>
<g font-size="2">
<text x="119.2" y="180.6">INTERPRET GEOMETRIC</text>
<text x="119.2" y="183.1">TOLERANCING PER:</text>
<text x="119.1" y="186.7">MATERIAL</text>
<text x="119.1" y="193.5">FINISH</text>
</g>
</svg>
